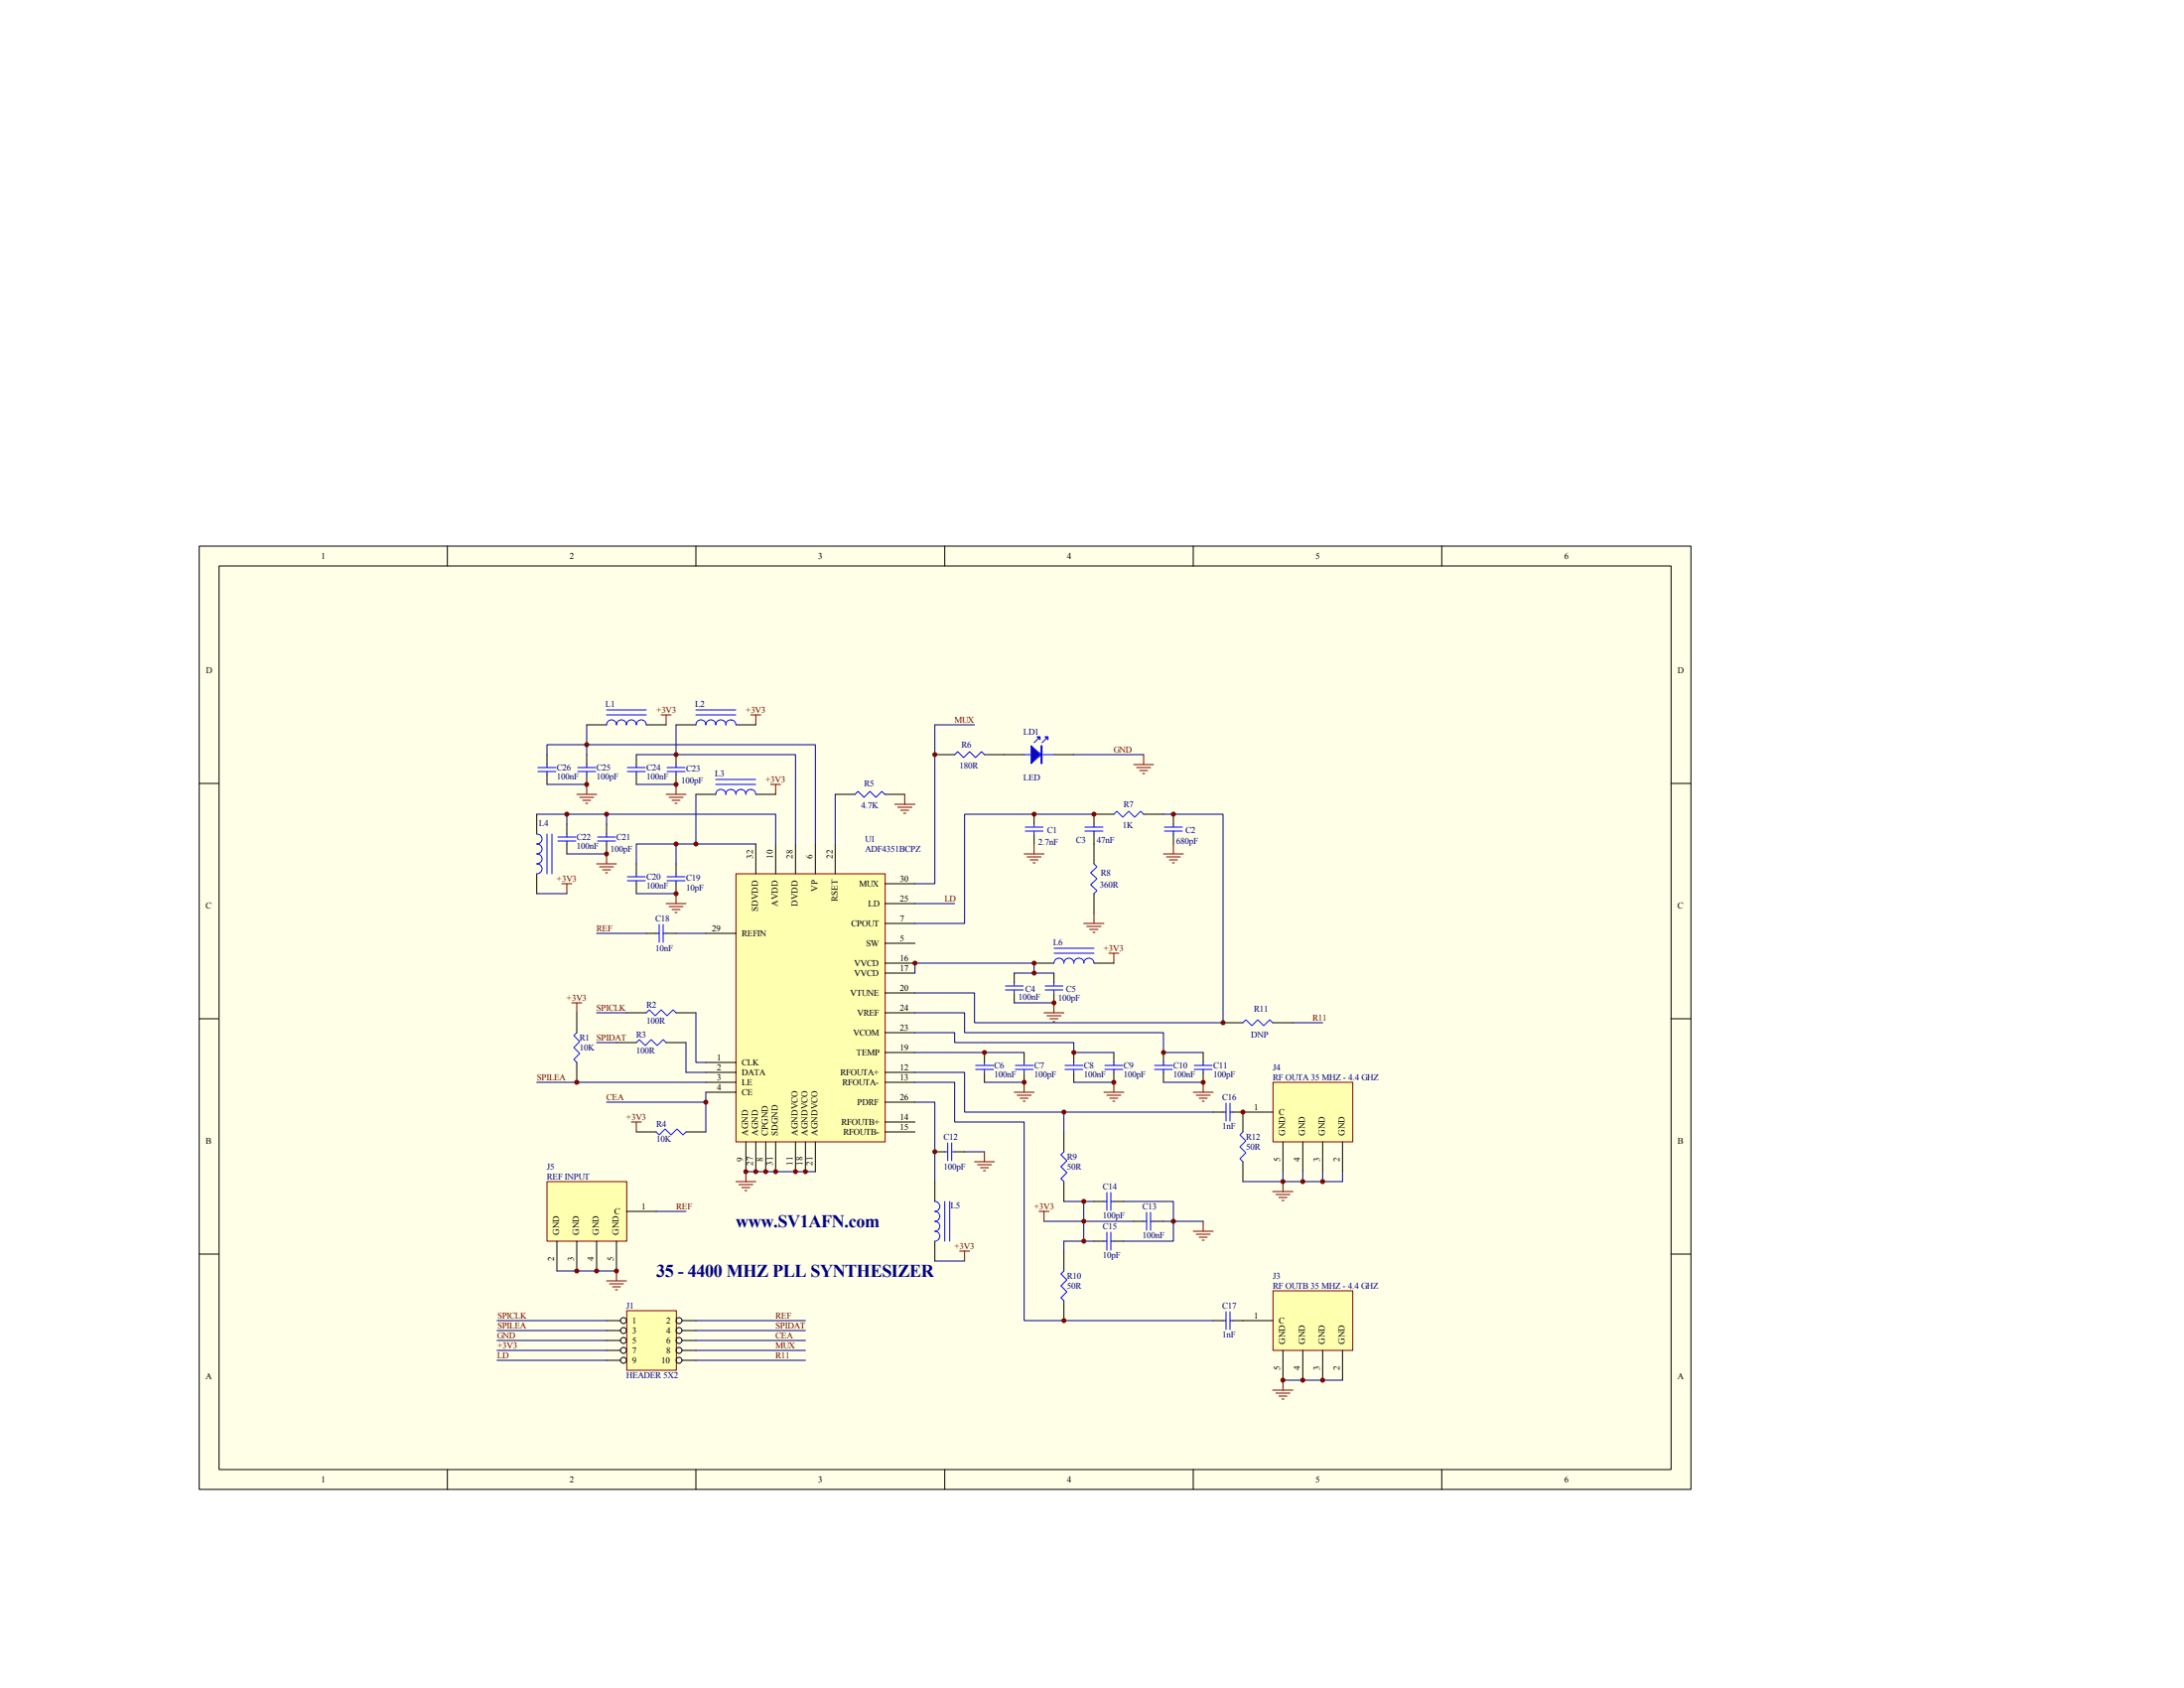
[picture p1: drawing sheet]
<svg xmlns="http://www.w3.org/2000/svg" width="279mm" height="216mm" viewBox="0 0 279 216" stroke-linecap="round" stroke-linejoin="round" font-family="sans-serif">
<path d="M25.5 69.8h190.8v120.7h-190.8z" fill="#ffffe8"/>
<g fill="none" stroke="#000" stroke-width=".13">
<path d="M25.5 69.8h190.8v120.7h-190.8zM28 72.4h185.8v115.6h-185.8zM57.2 69.8v2.6M89 69.8v2.6M120.9 69.8v2.6M152.7 69.8v2.6M184.4 69.8v2.6M25.4 100.2h2.6M213.7 100.2h2.6M25.4 130.3h2.6M213.7 130.3h2.6M25.4 160.4h2.6"/>
<path d="M213.7 160.4h2.6M57.2 188v2.5M89 188v2.5M120.9 188v2.5M152.7 188v2.5M184.4 188v2.5"/>
</g>
<path d="M94.2 111.8h19v34.2h-19z" fill="#ffffb0"/>
<g fill="none" stroke="#800000" stroke-width=".13">
<path d="M84.6 91.4h1.3M85.2 91.4v1.3M96.1 91.4h1.2M96.7 91.4v1.3M71.9 113h1.3M72.5 113v1.3M73.8 101.6h2.5M74.2 102h1.7M74.5 102.4h1.1M74.9 102.7h.3M75.1 100.3v1.3M76.3 110.5h2.6"/>
<path d="M76.7 110.9h1.8M77.1 111.3h1M77.5 111.6h.2M77.6 109.2v1.3M85.2 115.6h2.6M85.2 101.6h2.6M85.6 116h1.8M85.6 102h1.8M86 116.3h1M86 102.4h1M86.4 116.7h.2M86.4 102.7h.2"/>
<path d="M86.5 100.3v1.3M86.5 114.3v1.3M94.1 111.8h19.1v34.2h-19.1zM98.6 100.3h1.3M99.2 100.3v1.3M114.5 102.9h2.6M114.9 103.3h1.8M115.2 103.6h1M115.6 104h.3M115.7 101.6v1.3M129.8 139.7h2.5M131 138.4v1.3"/>
<path d="M133.6 129.5h2.5M133.9 129.9h1.8M134.3 130.3h1M134.7 130.7h.3M134.8 128.3v1.2M141.2 139.7h2.6M141.9 121.9h1.2M142.5 121.9v1.3M142.5 138.4v1.3M152.7 139.7h2.5M153.9 138.4v1.3M80.8 143.5h1.2"/>
<path d="M81.4 143.5v1.3M94.1 151.1h2.6M94.5 151.5h1.8M94.9 151.9h1M95.3 152.3h.2M95.4 149.9v1.2M130.1 140.1h1.8M130.5 140.5h1M130.9 140.8h.2M132.9 154.9h1.3M133.6 154.9v1.3M141.6 140.1h1.8"/>
<path d="M142 140.5h1M142.4 140.8h.2M152.7 157.5h2.5M153 140.1h1.8M153 157.9h1.8M153.4 140.5h1M153.4 158.2h1M153.8 140.8h.3M153.8 158.6h.3M153.9 156.2v1.3M122.8 160h1.2M123.4 160v1.3"/>
</g>
<g fill="none" stroke="#000" stroke-width=".13">
<path d="M70 96.5v1.3M70 99.1v1.2M75.1 96.5v1.3M75.1 99.1v1.2M81.4 96.5v1.3M81.4 99.1v1.2M86.5 96.5v1.3M86.5 99.1v1.2M72.5 105.4v1.3M72.5 108v1.2M77.6 105.4v1.3M77.6 108v1.2"/>
<path d="M81.4 110.5v1.3M81.4 113v1.3M86.5 110.5v1.3M86.5 113v1.3M90.3 119.4h3.8M96.7 108v3.8M99.2 108v3.8M101.8 108v3.8M104.3 108v3.8M106.8 108v3.8M106.8 101.6h2.6M113.2 118.1h3.9"/>
<path d="M113.2 115.6h3.9M113.2 113h3.9M113.2 101.6h2.5M90.3 135.9h3.8M90.3 137.2h3.8M90.3 138.4h3.8M90.3 139.7h3.8M113.2 137.2h3.9M113.2 138.4h3.9M113.2 134.6h3.9M113.2 132.1h3.9M113.2 129.5h3.9"/>
<path d="M113.2 127h3.9M113.2 124.5h3.9M113.2 123.2h3.9M113.2 120.7h3.9M125.9 134.6v1.3M125.9 137.2v1.2M129.8 124.5v1.2M129.8 127v1.3M131 134.6v1.3M131 137.2v1.2M134.8 124.5v1.2M134.8 127v1.3"/>
<path d="M137.4 134.6v1.3M137.4 137.2v1.2M142.5 134.6v1.3M142.5 137.2v1.2M148.8 134.6v1.3M148.8 137.2v1.2M153.9 134.6v1.3M153.9 137.2v1.2M81.4 144.8h2.5M87.8 144.8h2.5M95.4 146.1v3.8M96.7 146.1v3.8"/>
<path d="M98 146.1v3.8M99.2 146.1v3.8M101.8 146.1v3.8M103 146.1v3.8M104.3 146.1v3.8M113.2 143.5h3.9M113.2 144.8h3.9M113.2 141h3.9M140 153.7h1.2M140 158.8h1.2M142.5 153.7h1.3M142.5 158.8h1.3"/>
<path d="M145 156.2h1.3M147.6 156.2h1.2M155.2 142.2h1.3M157.7 142.2h1.3M155.2 168.9h1.3M157.7 168.9h1.3"/>
</g>
<g fill="none" stroke="#000080" stroke-width=".13">
<path d="M75.1 96.5v-1.2h29.2v12.7M75.1 95.3h-5.1v1.2M81.4 96.5h20.4v11.5M86.5 92.7v3.8M70 100.3h5.1M72.5 109.2h5.1M77.6 105.4v-1.3h21.6v3.9M77.6 104.1h-5.1v1.3M81.4 114.3h5.1M81.4 100.3h5.1M86.5 119.4h3.8M106.8 101.6v6.4"/>
<path d="M90.3 139.7v5.1M117.1 132.1h5v1.3h15.3v1.2h5.1M117.1 129.5h6.3v2.6h25.4v2.5h5.1M117.1 137.2h6.3v5h12.7v2.6M117.1 138.4h5v5.1h8.9v25.4h24.2M117.1 134.6h13.9M125.9 138.4h5.1M129.8 128.3h5M129.8 124.5h5M132.3 123.2h-15.2v1.3M137.4 138.4h5.1M148.8 138.4h5.1"/>
<path d="M95.4 149.9h8.9M133.6 156.2h5v2.6h1.4M136.1 158.8h2.5M136.1 153.7h2.5M136.1 142.2h19.1M140 153.7h-1.4v2.5h6.4M143.8 153.7h6.3v2.5h-1.3M150.1 156.2v2.6h-6.3"/>
</g>
<g fill="none" stroke="#00f" stroke-width=".13">
<path d="M68.8 98.7h2.3M68.8 98.2h2.3M70 97.8v.4M70 98.7v.4M73.9 98.7h2.3M73.9 98.2h2.3M75.1 97.8v.4M75.1 98.7v.4M80.3 98.7h2.3M80.3 98.2h2.3M81.4 97.8v.4M81.4 98.7v.4"/>
<path d="M85.3 98.7h2.3M85.3 98.2h2.3M86.5 97.8v.4M86.5 98.7v.4M71.4 107.6h2.3M71.4 107.1h2.3M72.5 106.7v.4M72.5 107.6v.4M76.5 107.6h2.2M76.5 107.1h2.2M77.6 106.7v.4M77.6 107.6v.4"/>
<path d="M80.3 112.6h2.3M80.3 112.1h2.3M81.4 111.8v.3M81.4 112.6v.4M85.3 112.6h2.3M85.3 112.1h2.3M86.5 111.8v.3M86.5 112.6v.4M109.4 101.6l.4-.4 .7 .8 .8-.8 .8 .8 .7-.8 .4 .4M124.8 136.8h2.3M124.8 136.3h2.3M125.9 135.9v.4"/>
<path d="M125.9 136.8v.4M128.6 126.6h2.3M128.6 126.1h2.3M129.8 125.7v.4M129.8 126.6v.4M129.9 136.8h2.3M129.9 136.3h2.3M131 135.9v.4M131 136.8v.4M133.7 126.6h2.3M133.7 126.1h2.3M134.8 125.7v.4"/>
<path d="M134.8 126.6v.4M136.2 136.8h2.3M136.2 136.3h2.3M137.4 135.9v.4M137.4 136.8v.4M141.4 136.8h2.2M141.4 136.3h2.2M142.5 135.9v.4M142.5 136.8v.4M147.7 136.8h2.3M147.7 136.3h2.3M148.8 135.9v.4"/>
<path d="M148.8 136.8v.4M152.8 136.8h2.3M152.8 136.3h2.3M153.9 135.9v.4M153.9 136.8v.4M83.9 144.8l.4 .4 .8-.8 .8 .8 .7-.8 .8 .8 .4-.4M141.2 153.7h.4M141.2 158.8h.4M141.6 152.5v2.3M141.6 157.6v2.3M142.1 153.7h.4M142.1 152.5v2.3"/>
<path d="M142.1 157.6v2.3M142.1 158.8h.4M146.3 156.2h.4M146.7 155.1v2.3M147.2 156.2h.4M147.2 155.1v2.3M156.5 142.2h.3M156.8 141.1v2.3M157.4 142.2h.3M157.4 141.1v2.3M156.5 168.9h.3M156.8 167.8v2.3"/>
<path d="M157.4 167.8v2.3M157.4 168.9h.3"/>
</g>
<path d="M162.9 138.5h10.2v7.5h-10.2z" fill="#ffffb0"/>
<path d="M162.9 138.4h10.2v7.6h-10.2z" fill="none" stroke="#800000" stroke-width=".13"/>
<path d="M159 142.2h3.8M164.1 146.1v3.8M166.7 146.1v3.8M169.2 146.1v3.8M171.7 146.1v3.8" fill="none" stroke="#000" stroke-width=".13"/>
<path d="M162.9 165.1h10.2v7.6h-10.2z" fill="#ffffb0"/>
<g fill="none" stroke="#800000" stroke-width=".13">
<path d="M131 109.2h2.6M131.4 109.6h1.8M131.8 110h1M132.2 110.4h.2M132.3 108v1.2M138.6 118.1h2.6M139 118.5h1.8M139.4 118.9h1.1M139.8 119.3h.3M140 116.8v1.3M148.8 109.2h2.6M149.2 109.6h1.8"/>
<path d="M149.6 110h1M150 110.4h.2M150.1 108v1.2M73.2 128.3h1.2M73.8 128.3v1.2M162.8 152.4h2.6M163.2 152.8h1.8M163.6 153.2h1M164 153.5h.3M164.1 151.1v1.3M162.8 177.8h2.6M162.9 165.1h10.2v7.6h-10.2z"/>
<path d="M163.2 178.2h1.8M163.6 178.6h1M164 178.9h.3M164.1 176.5v1.3"/>
</g>
<g fill="none" stroke="#000" stroke-width=".13">
<path d="M119.6 96.5h2.5M125.9 96.5h5.1M134.8 96.5h2.6M132.3 104.1v1.3M132.3 106.7v1.3M140 106.7v3.8M140 114.3v2.5M142.5 104.1h-2.5v1.3M146.3 104.1h2.5M150.1 104.1v1.3M150.1 106.7v1.3M73.8 129.5v2.6"/>
<path d="M73.8 135.9v2.5M78.9 133.4h2.5M80.1 129.5h2.6M85.2 133.4h2.6M86.5 129.5h2.5M132.3 123.2h2.5M140 123.2h2.5M159 168.9h3.8M164.1 172.7v3.8M166.7 172.7v3.8M169.2 172.7v3.8M171.7 172.7v3.8"/>
</g>
<g fill="none" stroke="#000080" stroke-width=".13">
<path d="M75.1 92.7v2.6M119.6 92.7v20.3h-2.5M117.1 115.6h5M140 104.1h-16.6v14h-6.3M148.8 104.1h7.7v26.7h-31.8v-3.8h-7.6M68.7 138.4h21.6M76.3 129.5h3.8M76.3 133.4h2.6M87.8 133.4v3.8h2.5M89 129.5v6.4h1.3M132.3 123.2v1.3M164.1 151.1h7.6"/>
<path d="M164.1 176.5h7.6"/>
</g>
<g fill="none" stroke="#00f" stroke-width=".13">
<path d="M122.1 96.5l.4-.4 .8 .8 .7-.8 .8 .8 .8-.8 .3 .4M131 96.5h3.8M132.8 94.5l-.5 .5M133.8 94.5l-.5 .5M131.1 106.3h2.3M131.1 105.8h2.3M132.3 105.4v.4M132.3 106.3v.4M138.8 106.3h2.3M138.8 105.8h2.3M140 110.5l.3 .4-.8 .7 .8 .8-.8 .8 .8 .7-.3 .4M140 105.4v.4"/>
<path d="M140 106.3v.4M142.5 104.1l.4-.3 .7 .7 .8-.7 .8 .7 .7-.7 .4 .3M149 106.3h2.3M149 105.8h2.3M150.1 105.4v.4M150.1 106.3v.4M73.8 132.1l-.4 .4 .8 .7-.8 .8 .8 .7-.8 .8 .4 .4M81.4 133.4l.4-.4 .8 .7 .7-.7 .8 .7 .7-.7 .4 .4M82.7 129.5l.4-.3 .7 .7 .8-.7 .7 .7 .8-.7 .4 .3M134.8 123.2a.64 .64 0 0 1 .7-.6 .64 .64 0 0 1 .6 .6 .64 .64 0 0 1 .6-.6 .64 .64 0 0 1 .7 .6 .66 .66 0 0 1 .6-.6 .66 .66 0 0 1 .7 .6M134.8 121.9h5.2M134.8 121.3h5.2"/>
<path d="M138.6 123.2a.66 .66 0 0 1 .7-.6 .66 .66 0 0 1 .7 .6"/>
</g>
<path d="M131.9 95.4l1.3 1.1-1.3 1.2z" fill="#00f"/>
<path d="M131.9 95.4l1.3 1.1-1.3 1.2zM133.2 95.4h.1v2.3h-.1zM133.2 95.4v2.3" fill="none" stroke="#00f" stroke-width=".13"/>
<path d="M133.7 94.2h.4v.4z" fill="#00f"/>
<path d="M133.7 94.2h.4v.4z" fill="none" stroke="#00f" stroke-width=".13"/>
<path d="M132.7 94.2h.4v.4z" fill="#00f"/>
<g fill="none" stroke="#00f" stroke-width=".13">
<path d="M77.6 92.7a.64 .64 0 0 1 .6-.6 .64 .64 0 0 1 .7 .6 .64 .64 0 0 1 .6-.6 .64 .64 0 0 1 .6 .6 .64 .64 0 0 1 .7-.6 .64 .64 0 0 1 .6 .6 .64 .64 0 0 1 .6-.6 .64 .64 0 0 1 .7 .6M77.6 91.4h5.1M77.6 90.8h5.1M89 92.7a.64 .64 0 0 1 .7-.6 .64 .64 0 0 1 .6 .6 .64 .64 0 0 1 .6-.6 .64 .64 0 0 1 .7 .6 .66 .66 0 0 1 .6-.6 .66 .66 0 0 1 .7 .6M89 91.4h5.1M89 90.8h5.1M91.6 99.7h5.1M92.8 92.7a.66 .66 0 0 1 .7-.6 .66 .66 0 0 1 .6 .6M132.7 94.2h.4v.4zM68.7 106.7a.64 .64 0 0 1 .6 .6 .64 .64 0 0 1-.6 .7 .64 .64 0 0 1 .6 .6 .64 .64 0 0 1-.6 .6 .64 .64 0 0 1 .6 .7 .64 .64 0 0 1-.6 .6 .64 .64 0 0 1 .6 .6 .64 .64 0 0 1-.6 .7M70 106.7v5.1M70.6 106.7v5.1"/>
<path d="M83.9 119.4h.4M84.3 118.2v2.3M84.8 119.4h.4M84.8 118.2v2.3M91.6 101.6a.66 .66 0 0 1 .6-.6 .66 .66 0 0 1 .7 .6M91.6 100.3h5.1M92.8 101.6a.66 .66 0 0 1 .7-.6 .66 .66 0 0 1 .6 .6 .64 .64 0 0 1 .7-.6 .64 .64 0 0 1 .6 .6 .64 .64 0 0 1 .7-.6 .64 .64 0 0 1 .6 .6M159 130.8l.4-.4 .7 .8 .8-.8 .8 .8 .7-.8 .4 .4M119.6 153.7a.64 .64 0 0 1 .6 .6 .64 .64 0 0 1-.6 .6 .64 .64 0 0 1 .6 .7 .64 .64 0 0 1-.6 .6 .64 .64 0 0 1 .6 .6 .64 .64 0 0 1-.6 .7 .64 .64 0 0 1 .6 .6 .64 .64 0 0 1-.6 .7M120.9 153.7v5.1M120.9 147.3h.3M121.2 146.2v2.3"/>
<path d="M121.5 153.7v5.1M121.8 147.3h.3M121.8 146.2v2.3"/>
</g>
<path d="M145 97.8h2.6M145.4 98.2h1.8M145.8 98.6h1M146.2 98.9h.2M146.3 96.5v1.3M124.7 148.6h2.5M125.1 149h1.7M125.4 149.4h1.1M125.8 149.7h.3M125.9 147.3v1.3" fill="none" stroke="#800000" stroke-width=".13"/>
<g fill="none" stroke="#000080" stroke-width=".13">
<path d="M119.6 92.7h5.1M137.4 96.5h8.9M68.7 104.1h3.8M68.7 114.3h3.8M76.3 119.4h6.4M86.5 108v2.5M89 101.6v6.4M96.7 108h-15.3v2.5M165.4 130.8h3.8M117.1 141h2.5v10.1M123.4 147.3h2.5M89 174h14"/>
<path d="M89 172.7h14M89 171.5h14M89 170.2h14M89 168.9h14M119.6 161.3h3.8"/>
</g>
<g fill="none" stroke="#000" stroke-width=".13">
<path d="M75.1 92.7h2.5M82.7 92.7h2.5M86.5 92.7h2.5M94.1 92.7h2.6M68.7 104.1v2.6M68.7 111.8v2.5M82.7 119.4h1.2M85.2 119.4h1.3M89 101.6h2.6M96.7 101.6h2.5M156.5 130.8h2.5M162.8 130.8h2.6"/>
<path d="M119.6 151.1v2.6M119.6 158.8v2.5M119.6 147.3h1.3M122.1 147.3h1.3"/>
</g>
<path d="M70 151.2h10.2v7.5h-10.2z" fill="#ffffb0"/>
<path d="M70 151.1h10.2v7.6h-10.2zM77.6 163.8h2.5M78 164.2h1.8M78.4 164.6h1M78.7 165h.3M78.9 162.6v1.2" fill="none" stroke="#800000" stroke-width=".13"/>
<path d="M71.2 158.8v3.8M73.8 158.8v3.8M76.3 158.8v3.8M78.9 158.8v3.8M80.1 154.9h3.8" fill="none" stroke="#000" stroke-width=".13"/>
<path d="M77.6 141h12.7M83.9 154.9h3.9M63.6 168.9h14M71.2 162.6h7.7" fill="none" stroke="#000080" stroke-width=".13"/>
<circle cx="95.4" cy="149.9" r=".26" fill="#800000"/>
<circle cx="95.4" cy="149.9" r=".26" fill="none" stroke="#800000" stroke-width=".13"/>
<circle cx="96.7" cy="149.9" r=".26" fill="#800000"/>
<circle cx="96.7" cy="149.9" r=".26" fill="none" stroke="#800000" stroke-width=".13"/>
<circle cx="98" cy="149.9" r=".26" fill="#800000"/>
<circle cx="98" cy="149.9" r=".26" fill="none" stroke="#800000" stroke-width=".13"/>
<circle cx="99.2" cy="149.9" r=".26" fill="#800000"/>
<circle cx="99.2" cy="149.9" r=".26" fill="none" stroke="#800000" stroke-width=".13"/>
<circle cx="101.8" cy="149.9" r=".25" fill="#800000"/>
<circle cx="101.8" cy="149.9" r=".25" fill="none" stroke="#800000" stroke-width=".13"/>
<circle cx="103" cy="149.9" r=".25" fill="#800000"/>
<circle cx="103" cy="149.9" r=".25" fill="none" stroke="#800000" stroke-width=".13"/>
<circle cx="117.1" cy="123.2" r=".26" fill="#800000"/>
<circle cx="117.1" cy="123.2" r=".26" fill="none" stroke="#800000" stroke-width=".13"/>
<circle cx="86.5" cy="114.3" r=".25" fill="#800000"/>
<circle cx="86.5" cy="114.3" r=".25" fill="none" stroke="#800000" stroke-width=".13"/>
<circle cx="77.6" cy="109.2" r=".26" fill="#800000"/>
<circle cx="77.6" cy="109.2" r=".26" fill="none" stroke="#800000" stroke-width=".13"/>
<circle cx="86.5" cy="96.5" r=".25" fill="#800000"/>
<circle cx="86.5" cy="96.5" r=".25" fill="none" stroke="#800000" stroke-width=".13"/>
<circle cx="86.5" cy="100.3" r=".25" fill="#800000"/>
<circle cx="86.5" cy="100.3" r=".25" fill="none" stroke="#800000" stroke-width=".13"/>
<circle cx="75.1" cy="100.3" r=".26" fill="#800000"/>
<circle cx="75.1" cy="100.3" r=".26" fill="none" stroke="#800000" stroke-width=".13"/>
<circle cx="77.6" cy="104.1" r=".26" fill="#800000"/>
<circle cx="77.6" cy="104.1" r=".26" fill="none" stroke="#800000" stroke-width=".13"/>
<circle cx="75.1" cy="95.3" r=".26" fill="#800000"/>
<circle cx="75.1" cy="95.3" r=".26" fill="none" stroke="#800000" stroke-width=".13"/>
<circle cx="72.5" cy="104.1" r=".26" fill="#800000"/>
<circle cx="72.5" cy="104.1" r=".26" fill="none" stroke="#800000" stroke-width=".13"/>
<circle cx="132.3" cy="123.2" r=".25" fill="#800000"/>
<circle cx="132.3" cy="123.2" r=".25" fill="none" stroke="#800000" stroke-width=".13"/>
<circle cx="134.8" cy="128.3" r=".25" fill="#800000"/>
<circle cx="134.8" cy="128.3" r=".25" fill="none" stroke="#800000" stroke-width=".13"/>
<circle cx="131" cy="138.4" r=".25" fill="#800000"/>
<circle cx="131" cy="138.4" r=".25" fill="none" stroke="#800000" stroke-width=".13"/>
<circle cx="125.9" cy="134.6" r=".25" fill="#800000"/>
<circle cx="125.9" cy="134.6" r=".25" fill="none" stroke="#800000" stroke-width=".13"/>
<circle cx="142.5" cy="138.4" r=".26" fill="#800000"/>
<circle cx="142.5" cy="138.4" r=".26" fill="none" stroke="#800000" stroke-width=".13"/>
<circle cx="137.4" cy="134.6" r=".25" fill="#800000"/>
<circle cx="137.4" cy="134.6" r=".25" fill="none" stroke="#800000" stroke-width=".13"/>
<circle cx="153.9" cy="138.4" r=".25" fill="#800000"/>
<circle cx="153.9" cy="138.4" r=".25" fill="none" stroke="#800000" stroke-width=".13"/>
<circle cx="148.8" cy="134.6" r=".25" fill="#800000"/>
<circle cx="148.8" cy="134.6" r=".25" fill="none" stroke="#800000" stroke-width=".13"/>
<circle cx="138.6" cy="156.2" r=".25" fill="#800000"/>
<circle cx="138.6" cy="156.2" r=".25" fill="none" stroke="#800000" stroke-width=".13"/>
<circle cx="138.6" cy="153.7" r=".25" fill="#800000"/>
<circle cx="138.6" cy="153.7" r=".25" fill="none" stroke="#800000" stroke-width=".13"/>
<circle cx="138.6" cy="158.7" r=".25" fill="#800000"/>
<circle cx="138.6" cy="158.7" r=".25" fill="none" stroke="#800000" stroke-width=".13"/>
<circle cx="169.2" cy="176.5" r=".26" fill="#800000"/>
<circle cx="169.2" cy="176.5" r=".26" fill="none" stroke="#800000" stroke-width=".13"/>
<circle cx="166.7" cy="176.5" r=".26" fill="#800000"/>
<circle cx="166.7" cy="176.5" r=".26" fill="none" stroke="#800000" stroke-width=".13"/>
<circle cx="164.1" cy="176.5" r=".26" fill="#800000"/>
<circle cx="164.1" cy="176.5" r=".26" fill="none" stroke="#800000" stroke-width=".13"/>
<circle cx="132.3" cy="124.5" r=".25" fill="#800000"/>
<circle cx="132.3" cy="124.5" r=".25" fill="none" stroke="#800000" stroke-width=".13"/>
<circle cx="73.8" cy="138.4" r=".26" fill="#800000"/>
<circle cx="73.8" cy="138.4" r=".26" fill="none" stroke="#800000" stroke-width=".13"/>
<circle cx="119.6" cy="96.5" r=".26" fill="#800000"/>
<circle cx="119.6" cy="96.5" r=".26" fill="none" stroke="#800000" stroke-width=".13"/>
<circle cx="86.5" cy="107.9" r=".25" fill="#800000"/>
<circle cx="86.5" cy="107.9" r=".25" fill="none" stroke="#800000" stroke-width=".13"/>
<circle cx="89" cy="107.9" r=".25" fill="#800000"/>
<circle cx="89" cy="107.9" r=".25" fill="none" stroke="#800000" stroke-width=".13"/>
<circle cx="119.6" cy="147.3" r=".26" fill="#800000"/>
<circle cx="119.6" cy="147.3" r=".26" fill="none" stroke="#800000" stroke-width=".13"/>
<circle cx="73.8" cy="162.6" r=".26" fill="#800000"/>
<circle cx="73.8" cy="162.6" r=".26" fill="none" stroke="#800000" stroke-width=".13"/>
<circle cx="76.3" cy="162.6" r=".26" fill="#800000"/>
<circle cx="76.3" cy="162.6" r=".26" fill="none" stroke="#800000" stroke-width=".13"/>
<circle cx="78.9" cy="162.6" r=".25" fill="#800000"/>
<circle cx="78.9" cy="162.6" r=".25" fill="none" stroke="#800000" stroke-width=".13"/>
<circle cx="90.3" cy="141" r=".25" fill="#800000"/>
<circle cx="90.3" cy="141" r=".25" fill="none" stroke="#800000" stroke-width=".13"/>
<path d="M63.6 170.2h14M63.6 171.5h14" fill="none" stroke="#000080" stroke-width=".13"/>
<circle cx="132.3" cy="104.1" r=".25" fill="#800000"/>
<circle cx="132.3" cy="104.1" r=".25" fill="none" stroke="#800000" stroke-width=".13"/>
<circle cx="140" cy="104.1" r=".26" fill="#800000"/>
<circle cx="140" cy="104.1" r=".26" fill="none" stroke="#800000" stroke-width=".13"/>
<circle cx="150.1" cy="104.1" r=".25" fill="#800000"/>
<circle cx="150.1" cy="104.1" r=".25" fill="none" stroke="#800000" stroke-width=".13"/>
<circle cx="156.5" cy="130.8" r=".25" fill="#800000"/>
<circle cx="156.5" cy="130.8" r=".25" fill="none" stroke="#800000" stroke-width=".13"/>
<path d="M136.1 144.8v2.5M136.1 151.1v2.6M136.1 160v2.6M136.1 166.4v2.5" fill="none" stroke="#000" stroke-width=".13"/>
<path d="M136.1 147.3l-.4 .4 .8 .8-.8 .7 .8 .8-.8 .7 .4 .4M136.1 162.6l-.4 .3 .8 .8-.8 .8 .8 .7-.8 .8 .4 .4" fill="none" stroke="#00f" stroke-width=".13"/>
<circle cx="136.1" cy="168.9" r=".25" fill="#800000"/>
<circle cx="136.1" cy="168.9" r=".25" fill="none" stroke="#800000" stroke-width=".13"/>
<circle cx="136.1" cy="142.2" r=".25" fill="#800000"/>
<circle cx="136.1" cy="142.2" r=".25" fill="none" stroke="#800000" stroke-width=".13"/>
<path d="M136.1 158.8v1.2M150.1 156.2h3.8" fill="none" stroke="#000080" stroke-width=".13"/>
<circle cx="150.1" cy="156.2" r=".25" fill="#800000"/>
<circle cx="150.1" cy="156.2" r=".25" fill="none" stroke="#800000" stroke-width=".13"/>
<path d="M159 142.2v2.6M159 148.6v2.5" fill="none" stroke="#000" stroke-width=".13"/>
<path d="M159 144.8l-.4 .4 .8 .7-.8 .8 .8 .7-.8 .8 .4 .4" fill="none" stroke="#00f" stroke-width=".13"/>
<path d="M164.1 149.9v1.2h-5.1" fill="none" stroke="#000080" stroke-width=".13"/>
<circle cx="164.1" cy="151.1" r=".26" fill="#800000"/>
<circle cx="164.1" cy="151.1" r=".26" fill="none" stroke="#800000" stroke-width=".13"/>
<path d="M166.7 149.9v1.2" fill="none" stroke="#000080" stroke-width=".13"/>
<circle cx="166.7" cy="151.1" r=".26" fill="#800000"/>
<circle cx="166.7" cy="151.1" r=".26" fill="none" stroke="#800000" stroke-width=".13"/>
<path d="M169.2 149.9v1.2" fill="none" stroke="#000080" stroke-width=".13"/>
<circle cx="169.2" cy="151.1" r=".26" fill="#800000"/>
<circle cx="169.2" cy="151.1" r=".26" fill="none" stroke="#800000" stroke-width=".13"/>
<path d="M171.7 149.9v1.2" fill="none" stroke="#000080" stroke-width=".13"/>
<circle cx="159" cy="142.2" r=".25" fill="#800000"/>
<circle cx="159" cy="142.2" r=".25" fill="none" stroke="#800000" stroke-width=".13"/>
<path d="M80.2 167.7h6.3v7.6h-6.3z" fill="#ffffb0"/>
<path d="M80.2 167.6h6.3v7.7h-6.3z" fill="none" stroke="#800000" stroke-width=".13"/>
<g fill="none" stroke="#000" stroke-width=".13">
<path d="M77.6 168.9h1.8M77.6 170.2h1.8M77.6 171.5h1.8M77.6 172.7h1.8M77.6 174h1.8M87.2 168.9h1.8M87.2 170.2h1.8M87.2 171.5h1.8M87.2 172.7h1.8M87.2 174h1.8"/>
<circle cx="79.8" cy="170.2" r=".38"/>
<circle cx="79.8" cy="171.4" r=".38"/>
<circle cx="79.8" cy="174" r=".38"/>
<circle cx="79.8" cy="168.9" r=".38"/>
<circle cx="79.8" cy="172.7" r=".38"/>
<circle cx="86.9" cy="168.9" r=".38"/>
<circle cx="86.9" cy="172.7" r=".38"/>
<circle cx="86.9" cy="171.4" r=".38"/>
<circle cx="86.9" cy="174" r=".38"/>
<circle cx="86.9" cy="170.2" r=".38"/>
</g>
<path d="M63.6 172.7h14M63.6 174h14" fill="none" stroke="#000080" stroke-width=".13"/>
<g font-size="2.3" fill="#000080">
<text x="94.1" y="157">www.SV1AFN.com</text>
<text x="84" y="163.3">35 - 4400 MHZ PLL SYNTHESIZER</text>
</g>
<g font-size="1.1">
<text x="41.1" y="71.5">1</text>
<text x="72.9" y="71.5">2</text>
<text x="104.7" y="71.5">3</text>
<text x="136.5" y="71.5">4</text>
<text x="168.3" y="71.5">5</text>
<text x="200.2" y="71.5">6</text>
<text x="26.3" y="86.1">D</text>
<text x="214.6" y="86.1">D</text>
<text x="96.4" y="109.9" transform="rotate(-90 96.4 109.9)">32</text>
<text x="98.9" y="109.9" transform="rotate(-90 98.9 109.9)">10</text>
<text x="101.4" y="109.9" transform="rotate(-90 101.4 109.9)">28</text>
<text x="104" y="109.9" transform="rotate(-90 104 109.9)">6</text>
<text x="106.6" y="109.9" transform="rotate(-90 106.6 109.9)">22</text>
<text x="109.9" y="113.4">MUX</text>
<text x="115.1" y="112.7">30</text>
<text x="26.3" y="116.2">C</text>
<text x="91.1" y="119.1">29</text>
<text x="94.9" y="119.7">REFIN</text>
<text x="97" y="116.6" transform="rotate(-90 97 116.6)">SDVDD</text>
<text x="99.5" y="116" transform="rotate(-90 99.5 116)">AVDD</text>
<text x="102.1" y="116" transform="rotate(-90 102.1 116)">DVDD</text>
<text x="104.6" y="114" transform="rotate(-90 104.6 114)">VP</text>
<text x="107.2" y="115.3" transform="rotate(-90 107.2 115.3)">RSET</text>
<text x="108.9" y="118.4">CPOUT</text>
<text x="111.1" y="115.9">LD</text>
<text x="115.1" y="117.8">7</text>
<text x="115.1" y="115.3">25</text>
<text x="214.6" y="116.2">C</text>
<text x="109.3" y="124.8">VVCD</text>
<text x="109.3" y="123.5">VVCD</text>
<text x="110.8" y="121">SW</text>
<text x="115.1" y="124.2">17</text>
<text x="115.1" y="122.9">16</text>
<text x="115.1" y="120.4">5</text>
<text x="108.8" y="127.3">VTUNE</text>
<text x="109.7" y="129.9">VREF</text>
<text x="115.1" y="131.8">23</text>
<text x="115.1" y="129.2">24</text>
<text x="115.1" y="126.7">20</text>
<text x="91.7" y="135.6">1</text>
<text x="91.7" y="136.9">2</text>
<text x="94.9" y="136.2">CLK</text>
<text x="94.9" y="137.5">DATA</text>
<text x="107.5" y="137.5">RFOUTA+</text>
<text x="109.2" y="132.4">VCOM</text>
<text x="109.6" y="135">TEMP</text>
<text x="115.1" y="136.9">12</text>
<text x="115.1" y="134.3">19</text>
<text x="91.7" y="138.1">3</text>
<text x="91.7" y="139.4">4</text>
<text x="94.9" y="138.8">LE</text>
<text x="94.9" y="140">CE</text>
<text x="107.7" y="143.8">RFOUTB+</text>
<text x="107.8" y="138.8">RFOUTA-</text>
<text x="109.7" y="141.3">PDRF</text>
<text x="115.1" y="143.2">14</text>
<text x="115.1" y="140.7">26</text>
<text x="115.1" y="138.1">13</text>
<text x="160.4" y="141.9">1</text>
<text x="163.6" y="142.6">C</text>
<text x="26.3" y="146.3">B</text>
<text x="95.1" y="148.6" transform="rotate(-90 95.1 148.6)">9</text>
<text x="95.7" y="145.3" transform="rotate(-90 95.7 145.3)">AGND</text>
<text x="96.4" y="149.1" transform="rotate(-90 96.4 149.1)">27</text>
<text x="97" y="145.3" transform="rotate(-90 97 145.3)">AGND</text>
<text x="97.6" y="148.6" transform="rotate(-90 97.6 148.6)">8</text>
<text x="98.3" y="145.3" transform="rotate(-90 98.3 145.3)">CPGND</text>
<text x="98.9" y="149.1" transform="rotate(-90 98.9 149.1)">31</text>
<text x="99.5" y="145.3" transform="rotate(-90 99.5 145.3)">SDGND</text>
<text x="101.4" y="149.1" transform="rotate(-90 101.4 149.1)">11</text>
<text x="102.1" y="145.3" transform="rotate(-90 102.1 145.3)">AGNDVCO</text>
<text x="102.7" y="149.1" transform="rotate(-90 102.7 149.1)">18</text>
<text x="103.3" y="145.3" transform="rotate(-90 103.3 145.3)">AGNDVCO</text>
<text x="104" y="149.1" transform="rotate(-90 104 149.1)">21</text>
<text x="104.6" y="145.3" transform="rotate(-90 104.6 145.3)">AGNDVCO</text>
<text x="107.9" y="145.1">RFOUTB-</text>
<text x="115.1" y="144.5">15</text>
<text x="163.8" y="148.6" transform="rotate(-90 163.8 148.6)">5</text>
<text x="164.4" y="145.3" transform="rotate(-90 164.4 145.3)">GND</text>
<text x="166.3" y="148.6" transform="rotate(-90 166.3 148.6)">4</text>
<text x="167" y="145.3" transform="rotate(-90 167 145.3)">GND</text>
<text x="168.9" y="148.6" transform="rotate(-90 168.9 148.6)">3</text>
<text x="169.5" y="145.3" transform="rotate(-90 169.5 145.3)">GND</text>
<text x="171.4" y="148.6" transform="rotate(-90 171.4 148.6)">2</text>
<text x="172" y="145.3" transform="rotate(-90 172 145.3)">GND</text>
<text x="214.6" y="146.3">B</text>
<text x="78.6" y="155.3">C</text>
<text x="82.1" y="154.6">1</text>
<text x="70.9" y="161.3" transform="rotate(-90 70.9 161.3)">2</text>
<text x="71.5" y="158" transform="rotate(-90 71.5 158)">GND</text>
<text x="73.4" y="161.3" transform="rotate(-90 73.4 161.3)">3</text>
<text x="74.1" y="158" transform="rotate(-90 74.1 158)">GND</text>
<text x="76" y="161.3" transform="rotate(-90 76 161.3)">4</text>
<text x="76.6" y="158" transform="rotate(-90 76.6 158)">GND</text>
<text x="78.5" y="161.3" transform="rotate(-90 78.5 161.3)">5</text>
<text x="79.2" y="158" transform="rotate(-90 79.2 158)">GND</text>
<text x="80.9" y="169.2">1</text>
<text x="80.9" y="170.5">3</text>
<text x="80.9" y="171.8">5</text>
<text x="80.9" y="173.1">7</text>
<text x="85.3" y="169.2">2</text>
<text x="85.3" y="170.5">4</text>
<text x="85.3" y="171.8">6</text>
<text x="85.3" y="173.1">8</text>
<text x="160.4" y="168.6">1</text>
<text x="163.6" y="169.2">C</text>
<text x="164.4" y="172" transform="rotate(-90 164.4 172)">GND</text>
<text x="167" y="172" transform="rotate(-90 167 172)">GND</text>
<text x="169.5" y="172" transform="rotate(-90 169.5 172)">GND</text>
<text x="172" y="172" transform="rotate(-90 172 172)">GND</text>
<text x="26.3" y="176.4">A</text>
<text x="80.9" y="174.3">9</text>
<text x="84.6" y="174.3">10</text>
<text x="163.8" y="175.3" transform="rotate(-90 163.8 175.3)">5</text>
<text x="166.3" y="175.3" transform="rotate(-90 166.3 175.3)">4</text>
<text x="168.9" y="175.3" transform="rotate(-90 168.9 175.3)">3</text>
<text x="171.4" y="175.3" transform="rotate(-90 171.4 175.3)">2</text>
<text x="214.6" y="176.4">A</text>
<text x="41.1" y="189.6">1</text>
<text x="72.9" y="189.6">2</text>
<text x="104.7" y="189.6">3</text>
<text x="136.5" y="189.6">4</text>
<text x="168.3" y="189.6">5</text>
<text x="200.2" y="189.6">6</text>
</g>
<g font-size="1.1" fill="#000080">
<text x="77.5" y="90.4">L1</text>
<text x="88.9" y="90.4">L2</text>
<text x="123" y="95.6">R6</text>
<text x="130.9" y="93.9">LD1</text>
<text x="71.2" y="98.5">C26</text>
<text x="71.2" y="99.7">100nF</text>
<text x="76.3" y="98.5">C25</text>
<text x="76.3" y="99.7">100pF</text>
<text x="82.7" y="98.5">C24</text>
<text x="82.7" y="99.7">100nF</text>
<text x="87.2" y="100.2">100pF</text>
<text x="87.8" y="98.6">C23</text>
<text x="91.5" y="99.3">L3</text>
<text x="110.6" y="100.5">R5</text>
<text x="122.8" y="98.3">180R</text>
<text x="130.9" y="99.8">LED</text>
<text x="69" y="105.6">L4</text>
<text x="73.8" y="107.4">C22</text>
<text x="78.9" y="107.4">C21</text>
<text x="110.2" y="103.3">4.7K</text>
<text x="110.7" y="107.7">U1</text>
<text x="134" y="106.5">C1</text>
<text x="137.7" y="107.8">C3</text>
<text x="140.3" y="107.8">47nF</text>
<text x="143.6" y="105.9">1K</text>
<text x="143.8" y="103.2">R7</text>
<text x="150.5" y="107.9">680pF</text>
<text x="151.7" y="106.5">C2</text>
<text x="73.8" y="108.5">100nF</text>
<text x="78.1" y="108.9">100pF</text>
<text x="82.7" y="112.5">C20</text>
<text x="82.7" y="113.6">100nF</text>
<text x="87.8" y="112.6">C19</text>
<text x="87.8" y="113.9">10pF</text>
<text x="110.7" y="108.9">ADF4351BCPZ</text>
<text x="132.8" y="108">2.7nF</text>
<text x="140.7" y="113.5">360R</text>
<text x="140.8" y="112">R8</text>
<text x="83.9" y="117.8">C18</text>
<text x="83.9" y="121.6">10nF</text>
<text x="134.7" y="120.9">L6</text>
<text x="82.7" y="128.9">R2</text>
<text x="82.7" y="130.9">100R</text>
<text x="130.3" y="127.8">100nF</text>
<text x="131.2" y="126.8">C4</text>
<text x="135.4" y="128">100pF</text>
<text x="136.4" y="126.8">C5</text>
<text x="160.4" y="129.4">R11</text>
<text x="74.2" y="133.1">R1</text>
<text x="74.2" y="134.3">10K</text>
<text x="81.4" y="132.7">R3</text>
<text x="81.4" y="134.7">100R</text>
<text x="127.2" y="136.6">C6</text>
<text x="127.2" y="137.8">100nF</text>
<text x="132.3" y="136.6">C7</text>
<text x="132.3" y="137.8">100pF</text>
<text x="138.7" y="136.6">C8</text>
<text x="138.7" y="137.8">100nF</text>
<text x="143.8" y="136.6">C9</text>
<text x="143.8" y="137.8">100pF</text>
<text x="150.1" y="136.6">C10</text>
<text x="150.1" y="137.8">100nF</text>
<text x="155.2" y="136.6">C11</text>
<text x="155.2" y="137.8">100pF</text>
<text x="160.1" y="132.7">DNP</text>
<text x="162.9" y="136.9">J4</text>
<text x="156.4" y="140.7">C16</text>
<text x="162.9" y="138.1">RF OUTA 35 MHZ - 4.4 GHZ</text>
<text x="70" y="149.6">J5</text>
<text x="84" y="144.1">R4</text>
<text x="84" y="146">10K</text>
<text x="120.7" y="145.8">C12</text>
<text x="120.7" y="149.6">100pF</text>
<text x="136.5" y="148.3">R9</text>
<text x="136.5" y="149.6">50R</text>
<text x="156.4" y="144.4">1nF</text>
<text x="159.4" y="145.8">R12</text>
<text x="159.4" y="147">50R</text>
<text x="70" y="150.8">REF INPUT</text>
<text x="121.6" y="154.5">L5</text>
<text x="141.1" y="152.1">C14</text>
<text x="141.1" y="155.8">100pF</text>
<text x="146.2" y="154.6">C13</text>
<text x="141.1" y="157.2">C15</text>
<text x="141.1" y="160.9">10pF</text>
<text x="146.2" y="158.3">100nF</text>
<text x="80.1" y="167.3">J1</text>
<text x="136.5" y="163.5">R10</text>
<text x="136.5" y="164.8">50R</text>
<text x="156.4" y="167.3">C17</text>
<text x="162.9" y="163.5">J3</text>
<text x="162.9" y="164.8">RF OUTB 35 MHZ - 4.4 GHZ</text>
<text x="156.4" y="171">1nF</text>
<text x="80.1" y="176.2">HEADER 5X2</text>
</g>
<g font-size="1.1" fill="#800000">
<text x="84" y="91.1">+3V3</text>
<text x="95.4" y="91.1">+3V3</text>
<text x="122.1" y="92.4">MUX</text>
<text x="98" y="100">+3V3</text>
<text x="142.5" y="96.2">GND</text>
<text x="71.2" y="112.7">+3V3</text>
<text x="76.3" y="119.1">REF</text>
<text x="120.9" y="115.3">LD</text>
<text x="141.2" y="121.6">+3V3</text>
<text x="72.5" y="128">+3V3</text>
<text x="76.3" y="129.2">SPICLK</text>
<text x="167.9" y="130.5">R11</text>
<text x="76.3" y="133.1">SPIDAT</text>
<text x="68.7" y="138.1">SPILEA</text>
<text x="77.6" y="140.7">CEA</text>
<text x="80.1" y="143.2">+3V3</text>
<text x="86.5" y="154.6">REF</text>
<text x="132.3" y="154.6">+3V3</text>
<text x="122.1" y="159.7">+3V3</text>
<text x="63.6" y="171.2">GND</text>
<text x="63.6" y="173.7">LD</text>
<text x="63.6" y="168.6">SPICLK</text>
<text x="63.6" y="169.9">SPILEA</text>
<text x="63.6" y="172.4">+3V3</text>
<text x="99.2" y="168.6">REF</text>
<text x="99.2" y="171.2">CEA</text>
<text x="99.2" y="172.4">MUX</text>
<text x="99.2" y="169.9">SPIDAT</text>
<text x="99.2" y="173.7">R11</text>
</g>
</svg>
